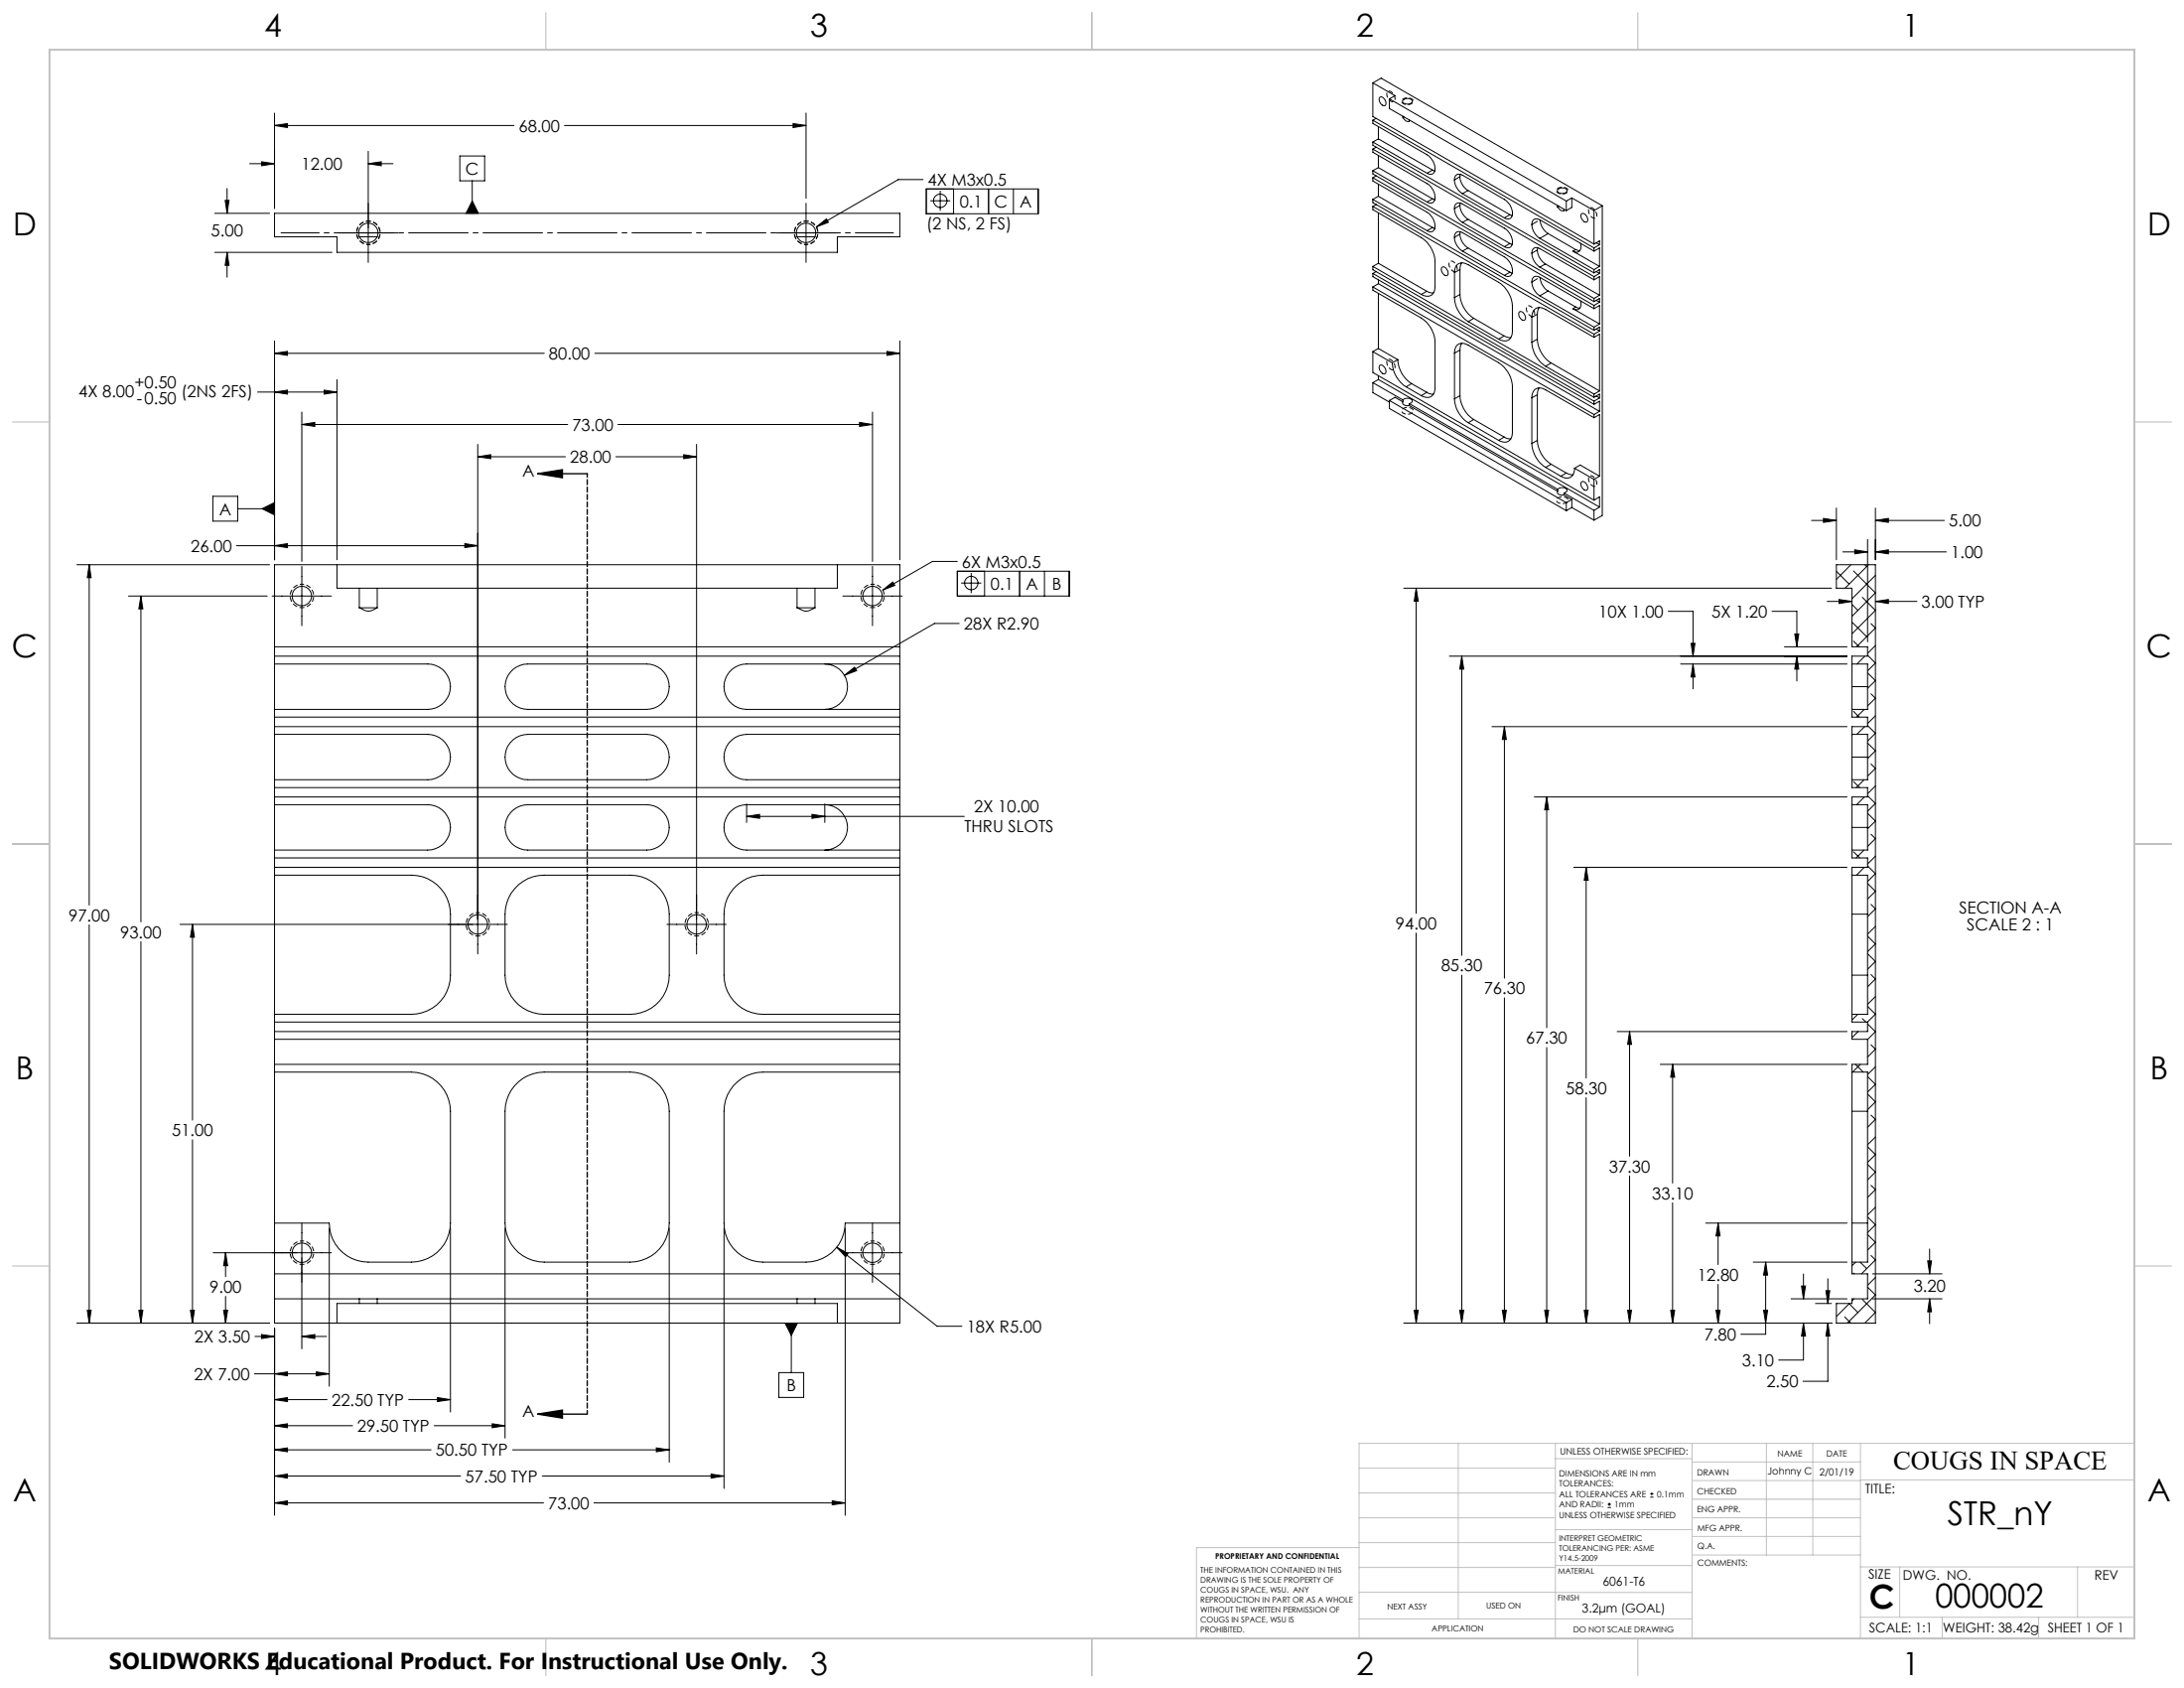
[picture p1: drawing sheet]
<svg xmlns="http://www.w3.org/2000/svg" width="559mm" height="432mm" viewBox="0 0 559 432" stroke-linecap="round" stroke-linejoin="round" font-family="sans-serif">
<g fill="none" stroke="#000" stroke-width=".25">
<path d="M70.2 32.1l3.4-.5v1zM70.2 28.9v24.4M70.2 32.1h61.3M94.2 38.7v28.4M117.7 39.9h6.3v6.3h-6.3zM144.4 32.1h61.8M202.9 31.6l3.3 .5-3.3 .5zM206.2 28.9v21.8M351.3 30.8v.8l13.8 8a4 4 0 0 1 1.8 4.6l-.8 .4-1-.3M351.3 38.1v.8l13.8 8.1a3.9 3.9 0 0 1 1.8 4.5l-.8 .5-1-.3M351.3 21.2l5.6 3.3-1.4 .8M351.3 21.2l2.1-1.2 56.6 32.6"/>
<path d="M351.3 21.2v8.6l56.5 32.6M351.3 36.3v.8l56.5 32.7M351.3 30.8l56.5 32.6M351.3 36.3l13.8 8M351.3 38.1l56.5 32.7M352.1 30.3l-.8 .5M352.1 37.6l-.8 .5M352.7 32.4v3.1M352.7 39.8v3.1M352.7 35.5l13.8 8M352.7 35.5l-1.4 .8M353 24.9a1.28 1.28 0 0 1 1.6 1.5 .59 .59 0 0 1-.3 .7 .59 .59 0 0 1-.8-.3l-.5-.9-.2-.6z"/>
<path d="M355.5 25.3l45.3 26.1M355.5 25.3v2.5l45.3 26.1M359 30.1v.1a1.46 1.46 0 0 0 1.6 .9v-.4M359 29.7v.4M359 25.6a1.44 1.44 0 0 1 2.4 .4 1.5 1.5 0 0 1-2.6-.1zM359.2 29.9l-.2 .2M54.9 54.6h14.1M57.6 51.3h1l-.5 3.3zM58.1 48.2v6.4M63.9 41.9h6.3M66.9 41.4l3.3 .5-3.3 .5zM70.2 54.6h160v6h-16v4h-128v-4h-16z"/>
<path d="M86.6 59.6h15.2M94.2 41.9l3.3-.5v1zM94.2 41.9h6.4M120.8 46.2v8.4M120.8 51.4l1.6 3.2h-3.2zM198.6 59.6h15.2M206.2 52v15.1M208.8 58.1l2.7-2.1 .4 .9zM236.2 45.9h-6.4l-21 12.2M237 48.3h28.6v6.4h-28.6zM238 51.4h5.1M240.6 48.8v5.1"/>
<path d="M244 48.3v6.4M252.9 48.3v6.4M259.3 48.3v6.4M351.3 45.5v.8l13.8 8a3.9 3.9 0 0 1 1.8 4.6l-.8 .4-1-.3M351.3 52.8v.8l12.3 7.2a7.7 7.7 0 0 1 3.6 6.1v6.4a2.15 2.15 0 0 1-1.1 2.3 2.15 2.15 0 0 1-2.5-.3M351.3 43.7v.8l56.5 32.7M351.3 51v.8l56.5 32.7M351.3 43.7l13.8 8M351.3 51l13.8 8M351.3 45.5l56.5 32.6M351.3 52.8l56.5 32.7M352.1 45l-.8 .5"/>
<path d="M352.1 52.3l-.8 .5M352.7 47.1v3.1M352.7 54.5v12.8M352.7 42.9l13.8 8M352.7 42.9l-1.4 .8M352.7 50.2l13.8 8M352.7 50.2l-1.4 .8M366.5 43.5l.6 .2M366.5 50.9l.6 .2M366.5 58.2l.6 .3M366.5 43.5l-1.4 .8M366.5 50.9l-1.4 .8"/>
<path d="M366.5 58.2l-1.4 .8M372.1 46a1.25 1.25 0 0 1 .6-1.3 1.25 1.25 0 0 1 1.5 .1l10.7 6.2a3.9 3.9 0 0 1 1.8 4.6l-.8 .4-1-.3M372.1 46a4.4 4.4 0 0 0 2.1 3.6M372.1 53.3a1.24 1.24 0 0 1 .6-1.3 1.24 1.24 0 0 1 1.5 .2l10.7 6.2a3.9 3.9 0 0 1 1.8 4.5 1.26 1.26 0 0 1-1.8 .2M372.1 53.3a4.4 4.4 0 0 0 2.1 3.6M373.6 45.2a4.3 4.3 0 0 0 2 3.5M373.6 52.5a4.4 4.4 0 0 0 2 3.6M373.6 59.9a4.4 4.4 0 0 0 2 3.5M373.6 45.2l-1.5 .8M373.6 52.5l-1.5 .8M373.6 59.9l-1.5 .8M373.6 44.6v.6"/>
<path d="M373.6 51.9v.6M373.6 59.3v.6M374.2 49.6l10.7 6.1M374.2 56.9l10.7 6.2M375.6 56.1l10.7 6.2M375.6 48.7l10.7 6.2M375.6 48.7l-1.4 .9M375.6 56.1l-1.4 .8M386.3 54.9l.6 .3M386.3 54.9l-1.4 .8M391.9 57.4a1.25 1.25 0 0 1 .6-1.3 1.25 1.25 0 0 1 1.5 .1l13.8 8M391.9 57.4a4.4 4.4 0 0 0 2.1 3.6"/>
<path d="M393.3 56.6l-1.4 .8M394.1 56.3a4.4 4.4 0 0 0 2 3.5M396.1 59.8l-2.1 1.2M396.1 59.8l7.1 4.1M398.5 53l.1 .1a1.38 1.38 0 0 0 1.6 .8v-.4M398.5 52.6v.4M398.6 48.4a1.43 1.43 0 0 1 2.3 .5 1.47 1.47 0 0 1-2.4-.1zM398.8 52.7l-.3 .3M400.8 51.4v2.5M402.2 50.6l5.6 3.3M402.2 50.6l-1.4 .8M402.2 50.6v2.5l-1.4 .8"/>
<path d="M404.6 54.7a1.37 1.37 0 0 1 1.6 1.9 1.07 1.07 0 0 1-1.6-.9zM407.8 53.9v8.5M410 52.6l-2.2 1.3M410 52.6v79.3l-2.2 1.2M54.9 64.6h30M58.1 64.6l.5 3.3h-1zM58.1 64.6v6.3M91.9 60.6h4.6M203.9 60.6h4.6M351.3 73.4v.8l12.3 7.2a7.7 7.7 0 0 1 3.6 6.1v11.7a2.16 2.16 0 0 1-1.1 2.2 2.16 2.16 0 0 1-2.5-.2M351.3 68.2v.8l56.5 32.6M351.3 70v.8l56.5 32.6"/>
<path d="M351.3 68.2l12.3 7.1M351.3 70l56.5 32.6M351.3 73.4l56.5 32.6M352.1 69.5l-.8 .5M352.7 67.3l12.4 7.2M352.7 72.6l56.6 32.6M352.7 71.6v1M352.7 75v14.1M352.7 72.6l-1.4 .8M352.7 67.3l-1.4 .9M365.1 74.5l1.6 .5M365.1 74.5l-1.5 .8"/>
<path d="M368.9 68.4a1.17 1.17 0 0 1 1.6 1.1 .64 .64 0 0 1-.2 .9 .64 .64 0 0 1-.9-.2l-.5-.8-.1-.6zM372.1 60.7a1.24 1.24 0 0 1 .6-1.3 1.24 1.24 0 0 1 1.5 .1l10.7 6.2a3.9 3.9 0 0 1 1.8 4.6l-.8 .4-1-.3M372.1 60.7a4.3 4.3 0 0 0 2.1 3.5M372.1 76.1a7.7 7.7 0 0 0 3.6 6.2M372.1 69.7a2.14 2.14 0 0 1 1.1-2.2 2.14 2.14 0 0 1 2.5 .2l7.7 4.5a7.7 7.7 0 0 1 3.6 6.1v6.4a2.15 2.15 0 0 1-1.1 2.3 2.15 2.15 0 0 1-2.5-.3M372.1 69.7v6.4M373.6 75.3a7.6 7.6 0 0 0 3.5 6.1M373.6 75.3l-1.5 .8M373.6 68.9v6.4M373.6 68.9l-1.5 .8M374 67.2l-.4 1.7M374.2 64.2l10.7 6.2"/>
<path d="M375.6 63.4l10.7 6.2M375.6 63.4l-1.4 .8M386.3 62.3l.6 .2M386.3 69.6l.6 .3M386.3 62.3l-1.4 .8M386.3 69.6l-1.4 .8M388.7 79.8a1.37 1.37 0 0 1 1.5 1.9 1.07 1.07 0 0 1-1.5-.8zM391.9 64.8a1.24 1.24 0 0 1 .6-1.4 1.24 1.24 0 0 1 1.5 .2l13.8 8M391.9 64.8a4.4 4.4 0 0 0 2.1 3.5M391.9 72.1a1.24 1.24 0 0 1 .6-1.3 1.24 1.24 0 0 1 1.5 .1l13.8 8.1M391.9 72.1a4.3 4.3 0 0 0 2.1 3.6M393.3 64a4.4 4.4 0 0 0 2.1 3.5"/>
<path d="M393.3 64l-1.4 .8M393.3 71.3l-1.4 .8M393.4 63.4l-.1 .6M393.8 78.7l-.5 1.7M394 61l13.8 8M394 68.3l13.8 8M394 75.7l13.8 8M394.1 71a4.3 4.3 0 0 0 2 3.4M395.4 67.5l13.9 8M395.4 67.5l-1.4 .8M396.1 74.4l-2.1 1.3M396.1 74.4l7.1 4.1"/>
<path d="M402.4 64.2l6.9 4M402.4 79l6.9 3.9M403.2 63.9l1 .2M403.2 78.5l1 .3M403.2 63.9l-.8 .3M403.2 78.5l-.8 .5M404.4 62.3a1.51 1.51 0 0 1-1.2 2.2l-.8-.3M404.4 77a1.49 1.49 0 0 1-1.2 2.2l-.8-.2M407.8 63.4v.8M407.8 69v.8M407.8 70.8v.8M407.8 76.3v.9"/>
<path d="M407.8 78.1v.9M407.8 62.4l1.5-.8v1M407.8 64.2l1.5-.8v4.8M407.8 69.8l1.5-.8v1M407.8 71.6l1.5-.8v4.7M407.8 77.2l1.5-.9v1M407.8 79l1.5-.9v4.8M408.4 62.1l.9 .5M408.4 69.5l.9 .5M408.4 76.8l.9 .5M409.3 77.3l-1.5 .8M409.3 75.5l-1.5 .8"/>
<path d="M409.3 70l-1.5 .8M409.3 68.2l-1.5 .8M409.3 62.6l-1.5 .8M70.2 90.4l3.4-.5v1zM70.2 87.2v56M70.2 90.4h69.1M82.9 99.8l3.3 .5-3.3 .5zM86.2 97.1v46.1M152.2 90.4h78M226.9 89.9l3.3 .5-3.3 .5zM230.2 87.2v56M351.3 90v5.3l56.5 32.7"/>
<path d="M351.3 97.9v2.5l4.2 2.5M351.3 90l4.9 2.8M351.3 97.9l7.7 4.4M352.7 96.1v1M352.7 97.1l56.6 32.6M352.7 97.1l-1.4 .8M352.7 89.1l4.9 2.9M352.7 89.1l-1.4 .9M353 93.5a1.43 1.43 0 0 1 1.5 1.9 1.06 1.06 0 0 1-1.5-.9l-.2-.6zM356.2 92.8a7.7 7.7 0 0 0 3.6 6.2M357.6 92a7.7 7.7 0 0 0 3.6 6.1M357.6 92l-1.4 .8"/>
<path d="M359.8 99l3.8 2.2M361.2 98.1l3.9 2.3M361.2 98.1l-1.4 .9M372.1 90.3a2.15 2.15 0 0 1 1.1-2.3 2.15 2.15 0 0 1 2.5 .3l7.7 4.5a7.7 7.7 0 0 1 3.6 6.1v11.7a2.16 2.16 0 0 1-1.1 2.3 2.16 2.16 0 0 1-2.5-.3M372.1 90.3v11.7M373.6 89.5v11.7M373.6 89.5l-1.5 .8M374 87.8l-.4 1.7M375.7 82.3l7.7 4.4M377.1 81.4l7.7 4.5M377.1 81.4l-1.4 .9M384.8 85.9l1.7 .5"/>
<path d="M384.8 85.9l-1.4 .8M391.9 87.6a7.7 7.7 0 0 0 3.6 6.1M391.9 81.2a2.14 2.14 0 0 1 1.1-2.3 2.14 2.14 0 0 1 2.5 .3l12.3 7.1M391.9 81.2v6.4M393.3 86.7a7.6 7.6 0 0 0 3.6 6.2M393.3 80.4v6.3M393.3 80.4l-1.4 .8M393.3 86.7l-1.4 .9M393.8 99.2l-.5 1.8M395.5 93.7l12.3 7.1M396.9 92.9l12.4 7.1M396.9 92.9l-1.4 .8"/>
<path d="M407.8 83.7v.8M407.8 85.5v.8M407.8 84.5l1.5-.8v1M407.8 86.3l1.5-.8v14.5M408.4 84.2l.9 .5M409.3 84.7l-1.5 .8M409.3 82.9l-1.5 .8M65.9 100.3h20.3M70.2 100.3l3.4-.5v1zM77.2 108.6l3.3-.5v1zM77.2 105.4v38.2M77.2 108.6h68"/>
<path d="M122.2 116.8l3.4-.5v1zM122.2 113.7v130.4M122.2 116.8h22.5M157.6 116.8h20.6M158.1 108.6h65.1M174.9 116.3l3.3 .5-3.3 .5zM178.2 113.7v130.4M219.9 108.1l3.3 .5-3.3 .5zM223.2 105.4v38.2M355.5 102.4v2.1l45.3 26.1M355.5 102.4l1.4-.8 2.1 1.2M355.5 102.4l45.3 26.2"/>
<path d="M359 102.3a1.65 1.65 0 0 1 2.4 .2l-.3 .5-.5 .3M359 102.8a.77 .77 0 0 0 .9 1h.7M359 102.3v.5M360.6 103.3v.5M360.6 103.3l37.9 21.9M360.6 103.8l37.9 21.9M365.1 100.4l.4 .2 1.2 .3M365.1 100.4l-1.5 .8M372.1 102a7.6 7.6 0 0 0 3.6 6.1M373.6 101.2a7.6 7.6 0 0 0 3.5 6.1M373.6 101.2l-1.5 .8M375.7 108.1l7.7 4.5"/>
<path d="M377.1 107.3l7.7 4.5M377.1 107.3l-1.4 .8M384.8 111.8l1.7 .5M384.8 111.8l-1.4 .8M391.9 101.8a2.15 2.15 0 0 1 1.1-2.3 2.15 2.15 0 0 1 2.5 .2l12.3 7.2M391.9 113.5a7.6 7.6 0 0 0 3.6 6.1M391.9 101.8v11.7M393.3 112.6a7.8 7.8 0 0 0 3.6 6.1M393.3 101v11.6M393.3 101l-1.4 .8M393.3 112.6l-1.4 .9M395.5 119.6l3.8 2.2"/>
<path d="M396.9 118.7l3.9 2.3M396.9 118.7l-1.4 .9M402.9 119.8a2.15 2.15 0 0 1-1.1 2.3 2.15 2.15 0 0 1-2.5-.3M402.9 119.8l4.9 2.8M402.9 119.8l1.4-.8 5 2.8M407.8 100.8v.8M407.8 102.6v.8M407.8 106v.9M407.8 101.6l1.5-.8v1M407.8 103.4l1.5-.8v2.6M407.8 106.9l1.5-.9v15.8M408.4 101.3l.9 .5"/>
<path d="M409.3 105.2l-1.5 .8M409.3 101.8l-1.5 .8M409.3 100l-1.5 .8M54.5 127h6.3v6.3h-6.3zM60.5 139.6h61.7M60.8 130.1h9.4M67.1 130.1l3.1-1.5v3.1zM70.2 139.6l3.4-.5v1zM118.9 139.1l3.3 .5-3.3 .5zM398.5 125.2a1.64 1.64 0 0 1 2.4 .1v.4l-.7 .4M398.5 125.7a1.06 1.06 0 0 0 1.7 .9M398.5 125.2v.5"/>
<path d="M400.2 126.1v.5M400.2 126.1l7.6 4.5M400.2 126.6l2 1.2M400.8 121l1.6 .5M400.8 128.6v2M400.8 121l-1.5 .8M402.2 127.8v2M402.2 129.8l5.6 3.3M402.2 127.8l-1.4 .8M402.2 129.8l-1.4 .8M404.6 123.3a1.31 1.31 0 0 1 1.7 1.4l-.1 .3a.58 .58 0 0 1-.5 .5 .58 .58 0 0 1-.6-.4l-.5-.8zM407.8 122.6v5.4"/>
<path d="M407.8 130.6v2.5M407.8 128l1.5-.9v2.6M409.3 129.7l-1.5 .9M409.3 121.8l-1.5 .8M463.5 133.1h6.4M466.5 132.6l3.4 .5-3.4 .5zM469.9 130v13.2M477.8 138v26.2M479.8 133.1l3.4-.5v1zM479.8 130v13.2M479.8 133.1h17.7M19.6 144.5h49.4"/>
<path d="M22.8 144.5l.5 3.3h-1zM22.8 144.5v87M32.9 152.5h35.5M36.1 152.5l.4 3.3h-1zM36.1 152.5v83.3M69.6 152.5h15.2M70.2 144.5h160v194h-160zM77.2 144.9v15.2M86.2 144.5v6h128v-6M91.9 155.5h4.6M91.9 155.5a3.4 3.4 0 0 0 4.6 0M91.9 150.5v5"/>
<path d="M96.5 150.5v5M203.9 155.5h4.6M203.9 155.5a3.6 3.6 0 0 0 3.8 .4l.8-.4M203.9 150.5v5M208.5 150.5v5M215.7 152.5h15.1M223.2 144.9v15.2M225.8 151l2.6-2.1 .6 .9zM244.9 143.6h-6.3l-12.8 7.4M244.9 146.1h28.7v6.4h-28.7zM245.4 159.5h-6.3l-23.1 13.3M245.9 149.2h5.2"/>
<path d="M248.5 146.6v5.1M251.9 146.1v6.4M260.9 146.1v6.4M267.2 146.1v6.4M359.2 150.5h109.4M362.3 150.5l.6 3.3h-1.1zM362.3 150.5v83.1M426.8 156.4h6.4v11.5M453.4 156.4h6.3v9.1M467.5 153.8h6.4M469.9 146.2l3.2 3.2M470.5 153.4l3.4 .4-3.4 .6z"/>
<path d="M471.5 141.2h6.3M473.6 144.5l-3.7 3.7M473.9 159.1l3.7 3.8M473.9 154.6l1.5 1.5M474.2 146l5.6 5.7-5.9 6M474.6 140.7l3.2 .5-3.2 .5zM476.5 152.8l3.3 3.3-5.9 6M477.1 144.5l.5 .4M478.1 144.5l-6 6M478.7 159.5l1.1 1.2-4.8 4.8M479.8 147.2l-5.9 6M479.8 153.8l3.4-.4v1z"/>
<path d="M479.8 141.2l3.4-.5v1zM479.8 153.8h10.7M479.8 141.2h18.2M70.2 169.9h39.2a5.8 5.8 0 0 1 5.9 5.8 5.8 5.8 0 0 1-5.9 5.8h-39.2M70.2 167.9h160M70.2 165.5h160M131.3 171.2a6.1 6.1 0 0 1 3.7-1.3h30.5a5.8 5.8 0 0 1 5.7 5.8 5.8 5.8 0 0 1-5.7 5.8h-30.5a5.8 5.8 0 0 1-5.4-3.9 5.8 5.8 0 0 1 1.7-6.4zM211 169.9a5.8 5.8 0 0 1 5.9 5.8 5.8 5.8 0 0 1-5.9 5.8M216 172.8l2.7-2.1 .5 .9zM230.2 169.9h-39.2a5.8 5.8 0 0 0-5.8 5.8 5.8 5.8 0 0 0 5.8 5.8h39.2M370.8 167.9h101.8M374 167.9l.5 3.3h-1z"/>
<path d="M374 167.9v76.5M430 169.9h42.6M432.7 164.6h1l-.5 3.3zM433.2 169.9l.5 3.3h-1zM433.2 169.9v6.3M456.6 165.5h16M459.2 162.2h1l-.5 3.3zM459.7 167.9l.5 3.3h-1zM459.7 167.9v6.3M473.9 169.9v5.7M473.9 175.6v5.9M473.9 169.9v-2h3.9v-2.4h-3.9v-15h-4v-6h9.9v194h-9.9v-5.1h4v-1.2h3.9v-6.3h-3.9v-3"/>
<path d="M473.9 169.9h3.9v11.6h-3.9M473.9 175.6h3.9M474.2 164l1.5 1.5M477.1 167.9l-2 2M477.8 167.6l2 2-2 2M477.8 172.1l2 2-2 2M478.7 177.5l1.1 1.1-2 2M479.8 165.1l-2 2M70.2 187.9h39.2a5.8 5.8 0 0 1 5.9 5.8 5.8 5.8 0 0 1-5.9 5.8h-39.2M70.2 185.9h160M70.2 183.4h160M130.6 189.9a5.8 5.8 0 0 1 4.4-2h30.5a5.8 5.8 0 0 1 5.7 5.8 5.8 5.8 0 0 1-5.7 5.8h-30.5a5.8 5.8 0 0 1-5.2-3.4 5.8 5.8 0 0 1 .8-6.2z"/>
<path d="M230.2 187.9h-39.2a5.8 5.8 0 0 0-5.8 5.8 5.8 5.8 0 0 0 5.8 5.8h39.2M381.7 185.9h90.9M384.9 185.9l.5 3.3h-1zM384.9 185.9v64.3M473.9 193.7v5.8M473.9 187.9v5.8M473.9 181.5v1.9h3.9v2.5h-3.9v2M473.9 187.9h3.9v11.6h-3.9M473.9 199.5v2h3.9v2.4h-3.9v1.9M473.9 193.7h3.9M474.2 199.9l1.6 1.6M474.2 182l1.5 1.4"/>
<path d="M477 199.5l-2.1 2M477 181.5l-2 1.9M477.1 185.9l-2 2M477.8 185.6l2 2-2 2M477.8 190.1l2 2-2 2M478.7 195.4l1.1 1.2-2 1.9M479.8 183.1l-2 2M70.2 205.8h39.2a5.8 5.8 0 0 1 5.9 5.8 5.8 5.8 0 0 1-5.9 5.9h-39.2M70.2 203.9h160M70.2 201.5h160M70.2 219.5h160M130.6 207.9a5.8 5.8 0 0 1 4.4-2.1h30.5a5.8 5.8 0 0 1 5.7 5.8 5.8 5.8 0 0 1-5.7 5.9h-30.5a5.8 5.8 0 0 1-5.2-3.4 5.8 5.8 0 0 1 .8-6.2z"/>
<path d="M191 208.8l3.3-.5v1zM191 205.7v4.7M191 208.8h55.7M207.8 208.3l3.2 .5-3.2 .5zM211 205.7v4.7M211 205.8a5.8 5.8 0 0 1 5.9 5.8 5.8 5.8 0 0 1-5.9 5.9M230.2 205.8h-39.2a5.8 5.8 0 0 0-5.8 5.8 5.8 5.8 0 0 0 5.8 5.9h39.2M392.6 203.9h80M395.7 203.9l.5 3.3h-1zM395.7 203.9v59M473.9 205.8v5.9M473.9 211.7v5.8"/>
<path d="M473.9 205.8h3.9v11.7h-3.9M473.9 217.5v2h3.9v2.4h-3.9v2M473.9 211.7h3.9M474.2 217.9l1.6 1.6M476.9 217.5l-2 2M477 203.9l-1.9 1.9M477.8 203.6l2 1.9-2 2M477.8 208l2 2-2 2M478.7 213.4l1.1 1.1-2 2M479.8 201l-2 2.1M479.8 219l-2 2M22.8 236.6v101.9"/>
<path d="M49.2 236.5l.5 3.2h-1zM49.2 236.5v50M70.2 223.9h35a10 10 0 0 1 10.1 10v15.5a10.1 10.1 0 0 1-10.1 10.1h-35M70.2 221.9h160M129.8 236.5h-83.7M132.7 226.3a9.8 9.8 0 0 1 6.5-2.4h22a10 10 0 0 1 10 10v15.5a10 10 0 0 1-10 10.1h-22a10 10 0 0 1-10-10.1v-15.5a10 10 0 0 1 3.5-7.6zM170.6 236.5h15.2M230.2 223.9h-35a10 10 0 0 0-10 10v15.5a10 10 0 0 0 10 10.1h35M362.3 238.7v99.8M402.7 221.9h69.9M405.8 221.9l.6 3.3h-1.1zM405.8 221.9v53.9"/>
<path d="M473.9 223.9v10M473.9 223.9h3.9v35.6h-3.9M473.9 233.9v15.5M473.9 233.9h3.9M477 221.9l-2 2M477.8 221.5l2 2-2 2M477.8 226l2 2-2 2M477.8 239.5l2 2-2 2M478.7 231.4l1.1 1.1-2 2M479.8 237l-2 2M36.1 240.9v97.6M374 249.4v89.1"/>
<path d="M384.9 255.3v83.2M473.9 249.4v10.1M473.9 259.5v1.9h3.9v2.5h-3.9v2h3.9v6.4h-3.9v1.9M473.9 249.4h3.9M475.3 259.5l-1.4 1.4M477.8 243.9l2 2.1-2 2M477.8 257.4l2 2-2 2M478.7 249.3l1.1 1.1-2 2M479.8 254.9l-2 2M70.2 274.2h35a10.1 10.1 0 0 1 10.1 10.1v28.6a10.1 10.1 0 0 1-10.1 10h-11a10 10 0 0 1-10-10h-14M70.2 272.3h160M70.2 263.9h160"/>
<path d="M70.2 261.4h160M70.2 265.9h160M132.7 276.7a10 10 0 0 1 6.5-2.5h22a10.1 10.1 0 0 1 10 10.1v28.6a10 10 0 0 1-10 10h-22a10 10 0 0 1-10-10v-28.6a10 10 0 0 1 3.5-7.6zM230.2 274.2h-35a10.1 10.1 0 0 0-10 10.1v28.6a10 10 0 0 0 10 10h11a10 10 0 0 0 10.1-10h13.9M395.7 267.9v70.6M413.8 263.9h58.8M416.9 263.9l.5 3.3h-.9zM416.9 263.9v31.9M424.8 272.3h47.8M428 272.3l.5 3.3h-1zM428 272.3v30.3M473.9 274.2v10.1"/>
<path d="M473.9 274.2h3.9v48.7h-3.9M474.7 272.3l2 1.9M475.3 263.9h.1M475.4 263.9l-1.5 1.5M476 272.3l-2 1.9M476.5 260.6l.9 .8M477.8 261.9l2 2-2 2M477.8 275.4l2 2-2 2M477.8 279.9l2 2-2 2M478.7 267.3l1.1 1.1-2 2M479.8 272.9l-2 2M49.2 291.6v46.9"/>
<path d="M405.8 280.8v57.7M473.9 284.3v28.6M473.9 284.3h3.9M477.8 293.3l2 2-2 2.1M477.8 297.9l2 1.9-2 2M478.7 285.3l1.1 1-2 2.1M479.8 290.9l-2 1.9M77.2 312.9v32.2M84.2 314.1v40.5M115.3 314.1v47.1M129.2 314.1v53.8M171.2 314.1v60"/>
<path d="M185.2 314.1v66.7M214.1 319.1l2.9 1.6-.6 .8zM214.1 319.1l25.7 20.2h6.3M216.3 314.1v73.5M223.2 312.9v15.1M416.9 300.8v37.7M428 307.7v30.8M436.4 312.9h36.2M439.6 312.9l.5 3.3h-1zM439.6 312.9v10.6M473.9 312.9v10M473.9 312.9h3.9"/>
<path d="M477.8 311.3l2 2-2 2M477.8 315.8l2 2-2 2M478.7 303.2l1.1 1.1-2 2M479.8 308.8l-2 2M493.7 319.5v6.4M19.6 338.5h49.4M22.3 335.2h1l-.5 3.3zM35.5 335.2h1l-.4 3.3zM48.7 335.2h1l-.5 3.3zM54.5 320.5h30.3M57.2 335.2h1l-.5 3.3zM57.7 320.5l.5 3.3h-1z"/>
<path d="M57.7 320.5v6.1M57.7 331.6v6.9M70.2 332.2h21.7M70.2 325.9h160M70.2 339.7v47.9M86.2 338.5v-5.1h128v5.1M91.9 332.2h4.6M91.9 332.2v1.2M96.5 332.2h107.4M96.5 332.2v1.2M200.9 338.5h3.1l-1.5 3.1zM202.5 338.5v12.6"/>
<path d="M203.9 332.2h4.6M203.9 332.2v1.2M208.5 332.2h21.7M208.5 332.2v1.2M215.7 320.5h15.1M359.2 338.5h109.4M361.8 335.2h1.1l-.6 3.3zM373.5 335.2h1l-.5 3.3zM384.4 335.2h1l-.5 3.3zM395.2 335.2h1l-.5 3.3zM405.3 335.2h1.1l-.6 3.3zM416.5 335.2h.9l-.5 3.3z"/>
<path d="M427.5 335.2h1l-.5 3.3zM439.1 335.2h1l-.5 3.3zM439.6 328.5v10M448.6 322.9h24M451.2 335.2h1.1l-.5 3.3zM451.8 322.9l.5 3.3h-1.1zM451.8 322.9v18.4h-6.4M458.3 332.2h14.3M460.9 329h1.1l-.6 3.2zM461.4 338.5l.6 3.3h-1.1zM461.4 338.5v9.4h-6.3M461.4 325.9v6.3"/>
<path d="M464.5 333.4h4.1M467.2 330.2h1l-.5 3.2zM467.7 338.5l.5 3.3h-1zM467.7 338.5v14.8h-6.4M467.7 327.1v6.3M472 336.9l1.6 1.6M473.1 333.4l2.3 2.3M473.2 333.4l-3.3 3.4M474.2 325.6l.3 .3M474.4 332.2l-.5 .6M474.8 322.9l-.9 .9M475.9 322.9l1.7 1.6"/>
<path d="M476.5 332.4l3.3 3.3-2.7 2.8M477.8 329.2l2 2.1-7.1 7.2M478.7 321.2l1.1 1.1-3.5 3.6M479.1 332.2h17.8M479.1 325.9h17.8M479.8 326.8l-2 2M493.2 322.5h1l-.5 3.4zM493.7 332.2l.5 3.4h-1zM493.7 332.2v6.4M65.1 351.4h19.1M65.2 341.9h5M66.9 341.4l3.3 .5-3.3 .5z"/>
<path d="M70.2 351.4l3.4-.5v1zM70.2 358l3.4-.5v1zM70.2 358h13.5M77.2 341.9l3.3-.5v1zM77.2 341.9h6.4M80.9 350.9l3.3 .5-3.3 .5zM104.6 358h10.7M111.9 357.5l3.4 .5-3.4 .5zM199.3 351.1h6.3v6.4h-6.3zM70.2 364.7l3.4-.5v1zM70.2 377.6l3.4-.5v1zM70.2 370.9l3.4-.5v1z"/>
<path d="M70.2 364.7h20M70.2 377.6h47.6M70.2 370.9h40.1M111.1 364.7h18.1M125.9 364.2l3.3 .5-3.3 .5zM131.2 370.9h40M138.7 377.6h46.5M167.9 370.4l3.3 .5-3.3 .5zM181.9 377.1l3.3 .5-3.3 .5zM70.2 384.5l3.4-.6v1.1zM70.2 384.5h68.9M152 384.5h64.3"/>
<path d="M212.9 383.9l3.4 .6-3.4 .5zM411.3 385.6h.9M411.3 384.8h.9M411.8 384.4v.8M422.2 383h.9M422.2 382.1h.9M422.6 381.7v.9"/>
<circle cx="94.2" cy="59.6" r="2.5"/>
<circle cx="206.2" cy="59.6" r="2.5"/>
<circle cx="240.6" cy="51.4" r="1.71"/>
<circle cx="77.2" cy="152.5" r="2.51"/>
<circle cx="223.2" cy="152.5" r="2.51"/>
<circle cx="248.5" cy="149.2" r="1.71"/>
<circle cx="122.2" cy="236.5" r="2.51"/>
<circle cx="178.2" cy="236.5" r="2.51"/>
<circle cx="77.2" cy="320.5" r="2.51"/>
<circle cx="223.2" cy="320.5" r="2.51"/>
</g>
<path d="M137.5 121.2l6.4-1v2zM137.5 121.2h12.7M137.5 361.7l6.4-1v2.1zM137.5 361.7h12.7" fill="none" stroke="#000" stroke-width=".35"/>
<g fill="none" stroke="#000" stroke-width=".25" stroke-dasharray="1.3 .6" stroke-dashoffset=".7" stroke-linecap="butt">
<path d="M355.9 23.4a.76 .76 0 0 0-1 .2 .76 .76 0 0 0 0 1 1.37 1.37 0 0 0 1.9 1.2 2.03 2.03 0 0 0-.9-2.4M359.1 26.5a.76 .76 0 0 1-.4-.9 .76 .76 0 0 1 .9-.5 1.37 1.37 0 0 1 2 1 2.03 2.03 0 0 1-2.5 .4M398.7 49.4a.76 .76 0 0 1-.4-1 .76 .76 0 0 1 .9-.4 1.37 1.37 0 0 1 2 1 2.03 2.03 0 0 1-2.5 .4M407.5 53.2a.76 .76 0 0 0-1 .2 .76 .76 0 0 0 0 1 1.37 1.37 0 0 0 1.9 1.2 2.03 2.03 0 0 0-.9-2.4M94.3 62.6a3 3 0 0 1-2.7-4.5 3 3 0 0 1 5.2-.2 3 3 0 0 1-2.3 4.6l-.2 .1M94.3 62.6a3 3 0 0 0 2.6-4.5 3 3 0 0 0-5.2-.2 3 3 0 0 0 2.3 4.6l.3 .1M206.3 62.6a3 3 0 0 1-2.7-4.5 3 3 0 0 1 5.2-.2 3 3 0 0 1-2.3 4.6l-.2 .1M206.3 62.6a3 3 0 0 0 2.6-4.5 3 3 0 0 0-5.2-.2 3 3 0 0 0 2.3 4.6l.3 .1M371.8 66.9a.76 .76 0 0 0-1 .2 .76 .76 0 0 0 0 1 1.37 1.37 0 0 0 1.9 1.2 2.03 2.03 0 0 0-.9-2.4M391.6 78.4a.76 .76 0 0 0-1 .1 .76 .76 0 0 0 0 1 1.37 1.37 0 0 0 1.9 1.2 2.03 2.03 0 0 0-.9-2.3M355.9 92a.76 .76 0 0 0-1 .2 .76 .76 0 0 0 0 1 1.37 1.37 0 0 0 1.9 1.2 2.03 2.03 0 0 0-.9-2.4M359.1 105.7a1.73 1.73 0 0 0 2.5-.7 1.78 1.78 0 0 0-3 .1l.5 .6"/>
<path d="M398.7 128.6a1.73 1.73 0 0 0 2.5-.7 1.78 1.78 0 0 0-3 0l.5 .7M407.5 121.8a.76 .76 0 0 0-1 .2 .76 .76 0 0 0 0 1 1.37 1.37 0 0 0 1.9 1.2 2.03 2.03 0 0 0-.9-2.4M77.3 149.4a3 3 0 0 0-2.7 4.5 3 3 0 0 0 5.2 .2 3 3 0 0 0-2.3-4.6l-.2-.1M223.3 149.4a3 3 0 0 0-2.7 4.5 3 3 0 0 0 5.2 .2 3 3 0 0 0-2.3-4.6l-.2-.1M122.3 233.4a3 3 0 0 0-2.7 4.5 3 3 0 0 0 5.2 .2 3 3 0 0 0-2.3-4.6l-.2-.1M178.3 233.4a3 3 0 0 0-2.7 4.5 3 3 0 0 0 5.2 .2 3 3 0 0 0-2.3-4.6l-.2-.1M77.3 317.4a3 3 0 0 0-2.7 4.5 3 3 0 0 0 5.2 .2 3 3 0 0 0-2.3-4.6l-.2-.1M223.3 317.4a3 3 0 0 0-2.7 4.5 3 3 0 0 0 5.2 .2 3 3 0 0 0-2.3-4.6l-.2-.1"/>
</g>
<path d="M228.6 59.6h-156.7" fill="none" stroke="#000" stroke-width=".25" stroke-dasharray="15.2 1.3 1.3 1.3" stroke-dashoffset="5.5"/>
<path d="M150.3 121.2v240.5" fill="none" stroke="#000" stroke-width=".35" stroke-dasharray="1.3 .6" stroke-dashoffset=".4"/>
<g fill="none" stroke="#c0c0c0" stroke-width=".25">
<path d="M139.7 3.2v9.5M279.4 3.2v9.5M419.1 3.2v9.5M3.1 107.9h9.6M546.1 107.9h9.5M3.1 215.9h9.6M546.1 215.9h9.5M3.1 323.8h9.6M546.1 323.8h9.5M347.7 375.6h50.3M373.1 369.2v44.9M398 369.2v49.9"/>
<path d="M398 373.1h34.9M432.9 369.2v49.9M432.9 378.7h43.1M432.9 374h43.1M451.9 369.2v28.6M463.8 369.2v28.6M476 369.2v49.9M476 378.6h70.1M546.1 369.2h-198.4v49.9M347.7 394.6h50.3M347.7 388.3h50.3M347.7 381.9h50.3"/>
<path d="M347.7 395.9h-41.6v23.2M398 391.3h35M432.9 383.5h43.1M432.9 388.3h43.1M432.9 393h43.1M433 397.8h43M139.7 419.1v9.6M279.4 419.1v9.6M347.7 414.1h85.2M347.7 401h50.3M347.7 407.3h50.3M398 407.4h34.9"/>
<path d="M398 400.5h35M419.1 419.1v9.6M476 413.7h70.1M476 400.8h70.1M486.1 400.8v12.9M496.9 413.7v5.4M521.6 413.7v5.4M531.6 400.8v12.9"/>
</g>
<path d="M12.7 12.7h533.4v406.4h-533.4z" fill="none" stroke="#c0c0c0" stroke-width=".5"/>
<g fill="#000">
<path d="M70.2 90.4l3.4-.5v1zM226.9 89.9l3.3 .5-3.3 .5zM22.3 335.2h1l-.5 3.3zM22.8 144.5l.5 3.3h-1z"/>
<path d="M77.2 108.6l3.3-.5v1zM219.9 108.1l3.3 .5-3.3 .5zM225.8 151l3.2-1.2-.6-.9zM216 172.8l3.2-1.2-.5-.9zM70.2 351.4l3.4-.5v1zM80.9 350.9l3.3 .5-3.3 .5zM70.2 100.3l3.4-.5v1zM82.9 99.8l3.3 .5-3.3 .5zM214.1 319.1l2.3 2.4 .6-.8zM57.2 335.2h1l-.5 3.3zM57.7 320.5l.5 3.3h-1zM66.9 341.4l3.3 .5-3.3 .5zM77.2 341.9l3.3-.5v1zM48.7 335.2h1l-.5 3.3zM49.2 236.5l.5 3.2h-1zM70.2 139.6l3.4-.5v1zM118.9 139.1l3.3 .5-3.3 .5zM122.2 116.8l3.4-.5v1zM174.9 116.3l3.3 .5-3.3 .5zM70.2 364.7l3.4-.5v1zM125.9 364.2l3.3 .5-3.3 .5zM70.2 377.6l3.4-.5v1zM181.9 377.1l3.3 .5-3.3 .5zM70.2 370.9l3.4-.5v1zM167.9 370.4l3.3 .5-3.3 .5zM70.2 358l3.4-.5v1zM111.9 357.5l3.4 .5-3.4 .5zM70.2 384.5l3.4-.6v1.1zM212.9 383.9l3.4 .6-3.4 .5zM35.5 335.2h1l-.4 3.3zM36.1 152.5l.4 3.3h-1zM207.8 208.3l3.2 .5-3.2 .5zM191 208.8l3.3-.5v1zM479.8 133.1l3.4-.5v1zM466.5 132.6l3.4 .5-3.4 .5zM479.8 153.8l3.4-.4v1zM470.5 153.4l3.4 .4-3.4 .6zM479.8 141.2l3.4-.5v1zM474.6 140.7l3.2 .5-3.2 .5zM432.7 164.6h1l-.5 3.3zM433.2 169.9l.5 3.3h-1zM467.7 338.5l.5 3.3h-1zM467.2 330.2h1l-.5 3.2zM461.4 338.5l.6 3.3h-1.1zM460.9 329h1.1l-.6 3.2zM451.2 335.2h1.1l-.5 3.3zM451.8 322.9l.5 3.3h-1.1zM439.1 335.2h1l-.5 3.3zM439.6 312.9l.5 3.3h-1zM361.8 335.2h1.1l-.6 3.3zM362.3 150.5l.6 3.3h-1.1zM459.7 167.9l.5 3.3h-1zM459.2 162.2h1l-.5 3.3zM493.7 332.2l.5 3.4h-1zM493.2 322.5h1l-.5 3.4zM427.5 335.2h1l-.5 3.3zM428 272.3l.5 3.3h-1zM416.5 335.2h.9l-.5 3.3zM416.9 263.9l.5 3.3h-.9zM405.3 335.2h1.1l-.6 3.3zM405.8 221.9l.6 3.3h-1.1zM395.2 335.2h1l-.5 3.3zM395.7 203.9l.5 3.3h-1zM384.4 335.2h1l-.5 3.3zM384.9 185.9l.5 3.3h-1zM373.5 335.2h1l-.5 3.3zM374 167.9l.5 3.3h-1zM66.9 41.4l3.3 .5-3.3 .5zM94.2 41.9l3.3-.5v1zM208.8 58.1l3.1-1.2-.4-.9zM70.2 32.1l3.4-.5v1zM202.9 31.6l3.3 .5-3.3 .5zM58.1 64.6l.5 3.3h-1zM57.6 51.3h1l-.5 3.3z"/>
<path d="M67.1 130.1l3.1 1.6v-3.1zM200.9 338.5l1.6 3.1 1.5-3.1zM120.8 51.4l1.6 3.2h-3.2z"/>
<path d="M137.5 121.2l6.4-1v2zM137.5 361.7l6.4-1v2.1z"/>
</g>
<g font-size="8.5">
<text x="498.3" y="390.1">STR_nY</text>
<text x="478.3" y="411.4">C</text>
<text x="495.1" y="411.3">000002</text>
</g>
<g font-size="8.1">
<text x="67.6" y="9.3">4</text>
<text x="207.3" y="9.3">3</text>
<text x="347" y="9.3">2</text>
<text x="486.7" y="9.3">1</text>
<text x="3.3" y="60.1">D</text>
<text x="549.4" y="60.1">D</text>
<text x="3" y="168">C</text>
<text x="549.1" y="168">C</text>
<text x="4" y="276">B</text>
<text x="550.1" y="276">B</text>
<text x="3.3" y="383.9">A</text>
<text x="549.4" y="383.9">A</text>
<text x="67.6" y="428.4">4</text>
<text x="207.3" y="428.4">3</text>
<text x="347" y="428.4">2</text>
<text x="486.7" y="428.4">1</text>
</g>
<text font-size="6.9" x="484.4" y="376">COUGS IN SPACE</text>
<text font-size="5.9" x="27.9" y="427">SOLIDWORKS Educational Product. For Instructional Use Only.</text>
<g font-size="4.2">
<text x="132.7" y="33.7">68.00</text>
<text x="77.1" y="43.5">12.00</text>
<text x="119.1" y="44.7">C</text>
<text x="237.4" y="47.5">4X M3x0.5</text>
<text x="245.5" y="53.1">0.1</text>
<text x="254.4" y="53.1">C</text>
<text x="260.9" y="53.1">A</text>
<text x="237" y="58.8">(2 NS, 2 FS)</text>
<text x="54" y="60.5">5.00</text>
<text x="140.5" y="92">80.00</text>
<text x="20.1" y="101.6">4X 8.00</text>
<text x="34.4" y="99.4">+0.50</text>
<text x="46.4" y="101.6">(2NS 2FS)</text>
<text x="35" y="103.5">-0.50</text>
<text x="146.4" y="110.2">73.00</text>
<text x="145.9" y="118.4">28.00</text>
<text x="133.6" y="121.9">A</text>
<text x="56.1" y="131.7">A</text>
<text x="498.7" y="134.7">5.00</text>
<text x="48.8" y="141.2">26.00</text>
<text x="499.2" y="142.8">1.00</text>
<text x="246.1" y="145.2">6X M3x0.5</text>
<text x="253.5" y="150.9">0.1</text>
<text x="262.5" y="150.9">A</text>
<text x="269.2" y="150.9">B</text>
<text x="491.7" y="155.4">3.00 TYP</text>
<text x="246.6" y="161.1">28X R2.90</text>
<text x="409" y="158">10X 1.00</text>
<text x="437.9" y="158">5X 1.20</text>
<text x="249.3" y="207.9">2X 10.00</text>
<text x="246.7" y="212.9">THRU SLOTS</text>
<text x="501.3" y="233.7">SECTION A-A</text>
<text x="17.6" y="235.6">97.00</text>
<text x="30.8" y="239.9">93.00</text>
<text x="357.1" y="237.8">94.00</text>
<text x="503.2" y="237.9">SCALE 2 : 1</text>
<text x="368.7" y="248.5">85.30</text>
<text x="379.6" y="254.3">76.30</text>
<text x="390.5" y="267">67.30</text>
<text x="400.6" y="279.9">58.30</text>
<text x="44" y="290.6">51.00</text>
<text x="411.7" y="299.9">37.30</text>
<text x="422.7" y="306.8">33.10</text>
<text x="434.3" y="327.6">12.80</text>
<text x="53.6" y="330.7">9.00</text>
<text x="489.6" y="330.5">3.20</text>
<text x="247.3" y="340.8">18X R5.00</text>
<text x="49.7" y="343.5">2X 3.50</text>
<text x="436" y="342.9">7.80</text>
<text x="49.6" y="353">2X 7.00</text>
<text x="445.7" y="349.5">3.10</text>
<text x="84.9" y="359.6">22.50 TYP</text>
<text x="201.3" y="355.9">B</text>
<text x="452" y="354.9">2.50</text>
<text x="133.6" y="362.5">A</text>
<text x="91.4" y="366.3">29.50 TYP</text>
<text x="111.5" y="372.5">50.50 TYP</text>
<text x="119" y="379.2">57.50 TYP</text>
<text x="140.3" y="386">73.00</text>
</g>
<g font-size="3.4">
<text x="477.2" y="381.9">TITLE:</text>
<text x="478.1" y="404">SIZE</text>
<text x="486.9" y="404">DWG. NO.</text>
<text x="535.9" y="404.1">REV</text>
<text x="478.2" y="417.6">SCALE: 1:1</text>
<text x="497.1" y="417.7">WEIGHT: 38.42g</text>
<text x="523.9" y="417.6">SHEET 1 OF 1</text>
</g>
<g font-size="3.2">
<text x="410.1" y="405.7">6061-T6</text>
<text x="404.8" y="412.5">3.2μm (GOAL)</text>
</g>
<g font-size="2.5">
<text x="452.3" y="377.2">Johnny C</text>
<text x="465.5" y="377.3">2/01/19</text>
</g>
<text font-size="2.4" x="399.2" y="372.1">UNLESS OTHERWISE SPECIFIED:</text>
<g font-size="2.2">
<text x="398.9" y="377.7">DIMENSIONS ARE IN mm</text>
<text x="434.2" y="377.3">DRAWN</text>
<text x="454.8" y="372.5">NAME</text>
<text x="467.3" y="372.6">DATE</text>
<text x="398.9" y="380.3">TOLERANCES:</text>
<text x="398.9" y="383">ALL TOLERANCES ARE</text>
<text x="424" y="383">0.1mm</text>
<text x="434.3" y="382.2">CHECKED</text>
<text x="398.9" y="388.3">UNLESS OTHERWISE SPECIFIED</text>
<text x="398.9" y="385.6">AND RADII:</text>
<text x="413.1" y="385.6">1mm</text>
<text x="434.2" y="386.9">ENG APPR.</text>
<text x="434.3" y="391.6">MFG APPR.</text>
<text x="434.3" y="396.3">Q.A.</text>
<text x="434.3" y="400.5">COMMENTS:</text>
</g>
<g font-size="2.1">
<text x="354.9" y="411.6">NEXT ASSY</text>
<text x="380.3" y="411.6">USED ON</text>
<text x="366.3" y="417.4">APPLICATION</text>
<text x="402.5" y="417.5">DO NOT SCALE DRAWING</text>
</g>
<g font-size="2">
<text x="398.9" y="394.3">INTERPRET GEOMETRIC</text>
<text x="310.9" y="398.8">PROPRIETARY AND CONFIDENTIAL</text>
<text x="398.9" y="396.9">TOLERANCING PER: ASME</text>
<text x="398.9" y="399.4">Y14.5-2009</text>
<text x="307.2" y="402.4">THE INFORMATION CONTAINED IN THIS</text>
<text x="307.2" y="404.9">DRAWING IS THE SOLE PROPERTY OF</text>
<text x="307.2" y="407.5">COUGS IN SPACE, WSU. ANY</text>
<text x="398.7" y="402.5">MATERIAL</text>
<text x="307.2" y="410">REPRODUCTION IN PART OR AS A WHOLE</text>
<text x="307.2" y="412.5">WITHOUT THE WRITTEN PERMISSION OF</text>
<text x="398.5" y="409.4">FINISH</text>
<text x="307.2" y="415">COUGS IN SPACE, WSU IS</text>
<text x="307.2" y="417.6">PROHIBITED.</text>
</g>
</svg>
